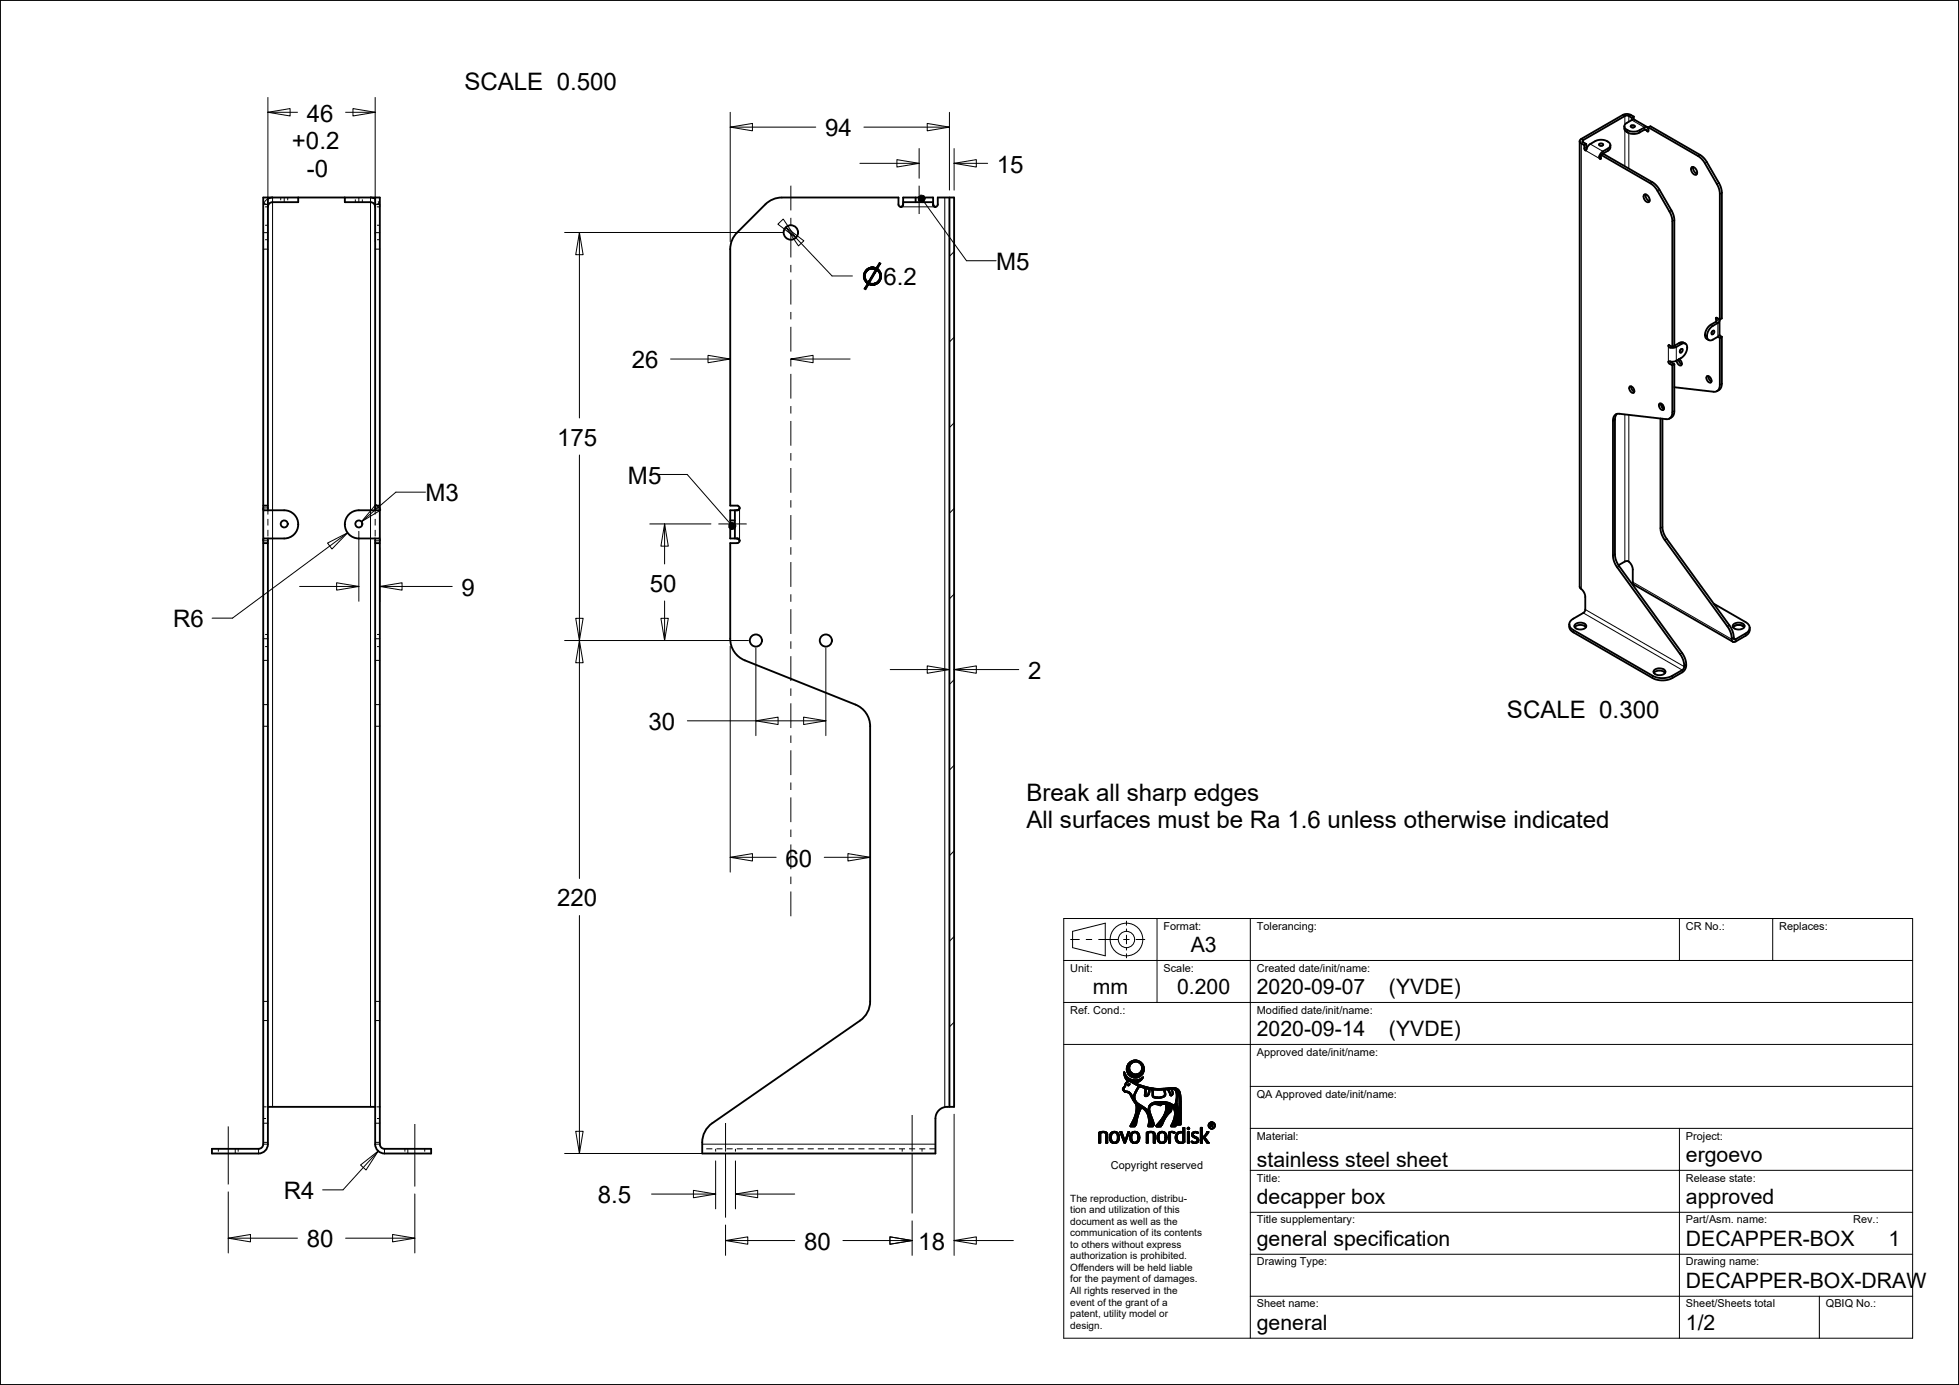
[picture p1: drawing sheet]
<svg xmlns="http://www.w3.org/2000/svg" width="420mm" height="297mm" viewBox="0 0 420 297" stroke-linecap="round" stroke-linejoin="round" font-family="sans-serif">
<g fill="none" stroke="#000" stroke-width=".21">
<path d="M169.6 39.8v5.3M197.1 39.8v6.1M339 29.8l.5 .2v.5l-.5 .3v95.5M340.1 31.6l-.4 .3M340.1 32.1l-.2 .1 3.1 1.9 .2-.2M340.9 30.9l2.8 1.6v.5M343.2 33.5h-.3M344.7 31.8v.5M347.9 24.6l.5 .3v1.8M348.4 27.9v7.8M348.8 27.8v.5M349 27.9v.5"/>
<path d="M349.2 28.5v7.7M349.6 24.6l-.4 .3v1.2M349.8 25.7l2.8 1.6v.5l.6 .4 .2-.1M351.5 27.9v.5M353.4 27.5l-.4 .4M354.3 39.1l-.5 .2M364.5 33.2l-.5 .2M366 34.8l-.5 .2M368.5 39.2l-.4 .3M56.4 53.4h1M56.4 49.9h1M56.4 43.8h1"/>
<path d="M56.6 43.6l.5 .2M56.8 51.4h.6M56.8 48.3h.6M56.8 44.4h.6M57.4 42.6l-.8 .9M57.4 44h.1M58.4 42.4v195M60.2 42.4v.6M60.9 42.4v1M61.7 42.4v.6M76.2 42.8v.6M76.9 42.4v1"/>
<path d="M77.7 42.8v.6M79.4 42.4v195M80.4 44h.1M80.4 53.4h1M80.4 49.9h1M80.4 43.8h1M80.8 51.4h.6M80.8 48.3h.6M81.1 43.2l.2 .4M81.3 43.6l.1 .8h-.6M81.3 43.6l-.5 .2M169.6 46.7v1.6"/>
<path d="M169.6 49.9v5.3M169.6 56.8v1.6M169.6 60v5.3M193.1 44.4h7.5M193.1 44.4h.1M196.9 42.2l.5-.4 .7 .2 .3 .6-.3 .6-.7 .2-.5-.5zM197.8 42.4h.1M198.1 43.2l9.1 12.7h6.4M200.5 44.4h.1M202.6 42.4v195M204.6 54l-1 1M355.8 40.7l-.5 .2"/>
<path d="M358.3 45.1l-.4 .3M359 47.2l-.5 .3M369.1 41.3l-.4 .3M169.6 66.9v1.6M169.6 70.1v5.3M169.6 77v1.6M204.6 72.3l-1 1M357.9 74l-.2 .2v3.4l.2-.1M358.3 74.3l-.2 .2M358.3 77.7l-.4 .3M359 74.2l.4 .2v3M360 73.5l.5 .3"/>
<path d="M365.5 71.8l.5 .3M366.8 69.6l.4 .3M368.1 68.2l-.2 .1v.7l.4 .3v2.9M368.6 68.5l-.6 .1M169.6 80.2v5.3M169.6 87.1v1.6M169.6 90.3v5.3M169.6 97.2v1.6M204.6 90.7l-1 1M346.2 90l-.4 .2M348.4 88.9v31.5M349.2 89v31.4"/>
<path d="M359 88.1l-.5 .3M369.1 82.3l-.4 .2M56.4 108.9h1v1.4M56.4 116h1M57.4 111.3v1.4M57.4 113.6v1.4M57.4 116h.1M80.4 111.3v1.4M80.4 113.6v1.4M80.4 116h.1M80.4 116h1M80.6 108.2l1 1.2-4.1 2.5z"/>
<path d="M81.4 108.9h-1v1.4M91.2 105.5h-6.3l-7.4 6.4M141 101.7h6.3l9.2 10.5M154 112.4h6.1M156.3 112.4l.5-.4 .7 .2 .3 .6-.3 .6-.7 .2-.5-.5zM158.6 109h.1M158.6 115.9v.1M158.6 108.9h.1M158.6 108.9v7.1M169.6 100.4v5.3M169.6 107.3v1.6M169.6 110.5v5.3"/>
<path d="M169.6 117.4v1.5M204.6 109l-1 1M346.2 118.9l-.4 .2M356.4 113l-.4 .3M357.3 115.5l-.4 .3M56.4 137h1M56.8 138.7h.6M56.8 136.1h.6M80.4 137h1M80.8 138.7h.6M80.8 136.1h.6M169.6 120.5v5.3"/>
<path d="M169.6 127.4v1.6M169.6 130.6v5.3M169.6 137.5v1.6M204.6 127.4l-1 1M337.3 135.1v.5M339.5 131.4l21.2 12.3v.5M339.9 130.7l21.2 12.3 .4-.3M347.1 121.4l-.4 .3M350.1 124.8l21.2 12.3 .4-.3 .4 .3v.5M360.6 140l-.4 .2M370.8 134.1l-.4 .2M371.7 136.6l-.4 .3"/>
<path d="M374.2 135.8v.5M56.4 155.7h1M56.4 151.1h1M56.4 141.6h1M80.4 155.7h1M80.4 151.1h1M80.4 141.6h1M169.6 140.7v5.3M169.6 147.6v1.6M169.6 150.8v5.3M169.6 157.7v1.6M204.6 145.8l-1 1"/>
<path d="M354.3 144.9v.5M358.5 144.9v.5M361.5 142.5l-.4 .3M169.6 160.9v5.3M169.6 167.8v1.6M169.6 171v5.3M169.6 177.9v1.6M204.6 164.1l-1 1M169.6 181.1v5.3M169.6 188v1.6M169.6 191.2v5.3M204.6 182.5l-1 1"/>
<path d="M228.1 197h182v90h-182zM230 199.7l7-1.7v7l-7-1.8zM241.5 197.5v1M241.5 199.1v.7M248.1 197v18M268.1 197v90M360.1 197v9M380.1 197v9M56.4 218.8h1M56.4 214.7h1M80.4 218.8h1M80.4 214.7h1"/>
<path d="M204.6 200.8l-1 1M204.6 219.2l-1 1M228.1 215h182M228.1 206h182M229.5 201.5h2M232.8 201.5h1.3M235.5 201.5h4M239.5 201.5h.1M240.8 201.5h1.4M241.5 200.5v2M241.5 203.1v.7M241.5 204.5v1"/>
<path d="M243.5 201.5h2M56.4 239.9h.6M56.5 237.4h.1M56.5 237.4h.6M80.7 237.4h.7M80.8 239.9h.6M81.4 237.4h.1M195.6 239.1v7.9M228.1 224h182M240.6 233.5l.4-.1-.1 .2-.2 .1zM240.7 233.7l.2-.1 .2 .2-.1 .3zM240.7 233.3l.6-.4-.3 .5-.4 .1z"/>
<path d="M240.9 230.1l.2-.2 .1 .2-.2 .5zM241 229.8h.1a2.47 2.47 0 0 0 4 1.1 2.22 2.22 0 0 1-1.4 1.4 12.4 12.4 0 0 0 7.9 .9 1.63 1.63 0 0 1 1.6 2v5.9l-1 .2-.2 .3h-.9l-.1-.1a4.1 4.1 0 0 0 .4-4.1l-.2 .8a9.4 9.4 0 0 0-2.1 3.1l-.2 .3h-1l-.1-.1a6.5 6.5 0 0 0 2.1-4.3l-.1-.3-.2-.1-.8 .3a1.45 1.45 0 0 0-2.3 .6l.1 .8 .9 2.7-.3 .4h-1.1a3.4 3.4 0 0 0-1.3-4 10.4 10.4 0 0 0-1.2 3.6l-.3 .4h-.9l-.1-.2a6 6 0 0 0 1.1-4.7l-1.2-2-.3-.3a1.16 1.16 0 0 1-1.3-.9l1-1.7a2.51 2.51 0 0 1-.6-2zM241 229.8l.1 .1-.2 .2zM241.1 233.8l.2 .2a1.43 1.43 0 0 1 1.4 .9l-.2 .3a1.39 1.39 0 0 0-1.4-1l-.1-.1zM241.2 232.5l.3-.2-.2 .6-.6 .4zM241.2 230.1l.6 .9 .4 .3-.8 .2-.4-.9zM241.3 232.2l.7-.3-.8 .6zM241.4 231.5l.8-.2 1.1 .3h1.4a1.7 1.7 0 0 1-2.5 .3l-.6-.1zM241.5 229.3l.7-.3 .1 .6-.7 .2zM241.6 228.7l.7-.2-.1 .5-.7 .3zM241.6 229.8l.7-.2 .2 .3-.8 .2zM241.6 231.8l.5 .1-.8 .3z"/>
<path d="M241.7 230.1l.8-.2 .3 .2-1 .2zM241.7 232.1a.65 .65 0 0 1 1.1 .1l1.2 .8-1.1 2.1-.8-.9-.9-.3a.41 .41 0 0 1-.3-.4 .41 .41 0 0 1 .3-.4zM241.8 232.5l.2-.1a.2 .2 0 0 1 .3 .1 .2 .2 0 0 1-.2 .3h-.3zM241.8 228.2l1-.3-.5 .6-.7 .2zM241.8 230.3l1-.2 .5 .2h1.7a1.93 1.93 0 0 1-3.2 0zM242.1 227.8a1.93 1.93 0 0 1 2.6 0 1.93 1.93 0 0 1 .3 2.5h-1.3a1.3 1.3 0 0 0 1.1-1.5 1.3 1.3 0 0 0-1.5-1.1zM242.1 227.8l1.2-.1-1.5 .5zM242.7 234.9l.2 .2-.4 .1zM242.8 227.4l.9-.1zM243 232.3l.9-.1-.2 .1 .2 .1-.4 .3zM243.3 235.4a1.24 1.24 0 0 1 .1 1.2l-.5-.6zM243.4 234.1l.3-.1-.4 1.4-.4 .6-.4-.8 .4-.1z"/>
<path d="M243.5 238.3l1.3-.7-.8 1.7-1 .7zM243.5 232.7l.4-.3 1.4 .5 2.1 .5-2 .1-1.4-.5zM243.6 236.1l2.4 1.8-.6 .1-.6-.4-1.3 .7 .1-1-.2-.7zM243.8 233.3l.5-.2-.6 .9-.3 .1zM243.9 231.5l1.2-.6-.4 .7zM244 233l.4 .1-.6 .2zM244.2 233.2l.4-.1a.84 .84 0 0 1 .8 .4 .84 .84 0 0 1 0 .9v.2a.47 .47 0 0 0 .3 .6 .47 .47 0 0 0 .6-.4l.2-1a.26 .26 0 0 1 .4-.1 .26 .26 0 0 1 .1 .3v.9a.75 .75 0 0 0 1 .6 1.58 1.58 0 0 0 1.9-.7v-.7a.29 .29 0 0 1 0-.5 .29 .29 0 0 1 .4 .2l.5 1a.42 .42 0 0 0 .6 .1 .42 .42 0 0 0 .1-.6l-.2-.6a.51 .51 0 0 1 .6 0 .51 .51 0 0 1 .2 .6l.1 .7a2.32 2.32 0 0 1-.5 1.9h-.1a5.4 5.4 0 0 0-4.9-.2l-.4 .5-.2 .8-.9-.6a3.1 3.1 0 0 1-1.8-1.6 2.94 2.94 0 0 1 .8-2.6zM245.4 234.9h.9l-.7 .3zM245.4 234.9h.4zM245.4 238a1.06 1.06 0 0 1 1.1 .2l1 2.9-1.4 .2a3.6 3.6 0 0 0-.7-3.3zM245.4 233.5l3-.1zM245.4 233.5h.4l-.3 .3z"/>
<path d="M245.4 233.5h.4zM245.4 233.4h3M245.5 233.8l.2-.2-.3 .7zM245.7 234.4l-.1 .4-.2 .1zM245.7 233.8v.6l-.4 .4 .1-.5zM245.8 233.5h.3a.84 .84 0 0 1-.4 1.3zM245.8 233.5l3.9-.1a3.9 3.9 0 0 1 2.9 .2l.5 .7-.9 .2-.3-.7-.6-.2 .2 1h-.2l-.1-.6-.3-.4h-4.7zM246.2 233.6h4.6l-4.6 .1zM246.2 233.7h.3l-.1 .9-.1 .3h-.5l.3-.4zM246.3 237.1l.9-.2a1.03 1.03 0 0 0-.7 1.3l-.4-.2zM246.5 236.9l.3-.3a5 5 0 0 1 4.4 .1zM246.5 236.9l3.1-.2-.9 .4-.1-.1a2.87 2.87 0 0 0-2.3 .1z"/>
<path d="M246.6 233.6h4zM246.9 233.7h3.1h-.2a1.13 1.13 0 0 1-.5 1.7l-.9 .1-1.2-.2h1.3a.93 .93 0 0 0 1.2-.7l-.1-.3a.54 .54 0 0 0-.5-.6l-2.2 .1zM246.9 233.8l.5-.1-.4 .3zM247 234l.2-.2 .1 .8-.3 .3zM247 235l.3-.1 .1 .2-.3 .1zM247.1 235.2l.3-.1 .3 .1-.5 .1zM247.2 235.3h1.1zM247.3 233.7h1.7a.78 .78 0 0 1 .6 .9 .78 .78 0 0 1-.9 .6l-.6 .1a.6 .6 0 0 1-.8-.6zM247.3 234.6v.3l-.3 .1zM248 233.7h1.1zM249.6 236.7h1.6l.3 .2-1.6 .1zM249.7 238.6l1.5-.4-.2 .3a6.1 6.1 0 0 0-1.8 2.7l-1.3 .1 1-1.3z"/>
<path d="M249.9 237l1.9-.2 .7 .3-2.6 .2zM249.9 238l1.5-.6-.2 .8-1.5 .4zM249.9 237.3l2.6-.2 .1 .5-1 .2-.2-.4-1.5 .6zM250 233.7l.6-.1zM250.3 233.7h.2l.1 .1-.2 .1zM250.4 233.9l.2-.1 .1 .2-.1 .2zM250.6 233.6a.63 .63 0 0 1 .6 .4 .63 .63 0 0 1-.1 .7zM250.7 234l.2 .2-.1 .4-.2-.4zM250.8 234.8l.7-.2-.1 .2-.5 .1zM250.9 234.2l.1 .4-.2 .2zM250.9 234.9l.5-.1zM251 234.6l.1 .1-.3 .1z"/>
<path d="M251 235h.2zM251.6 237.8l1-.2 .1 .2-.9 .6zM251.8 238.4l1-.6 .5 1-.1 2.1-2.1 .4a4.9 4.9 0 0 0 .7-2.9zM252 236.4l.4-.2 .1 .9-.7-.3zM252.2 234.5l.9-.2 .1 1.9-.4 .5-.1-2-.2-.2-.3 .5zM252.4 235.6v.6l-.4 .2zM252.5 234.6l-.1 1-.3 .4 .1-1zM252.5 234.5h.1a6.5 6.5 0 0 1 .2 3.3h-.1l-.1-.2a6.6 6.6 0 0 1-.1-3zM253.2 236.2l.1 2.6-.5-1v-1.1zM268.1 233h142M46.8 246.4v.6M48.9 241.6v12.4"/>
<path d="M50.4 246.4v1M51.1 246.4v.6M55.4 246.4v1M56.4 245.4h1M56.4 245h1M56.4 240.9h1M80.4 245.4h1M80.4 245h1M80.4 240.9h1M82.4 246.4v1M86.8 246.4v.6M87.4 246.4v1"/>
<path d="M88.9 241v13.4M91.1 246.4v.6M150.6 245.4h50M150.6 246.4h.1M151.4 246.4h1.3M153.4 246.4v.6M153.6 246.4h1.3M155.6 240.8v6.2M155.6 247.4v13.7M155.8 246.4h1.3M157.7 246.4v.6M157.9 246.4h1.4"/>
<path d="M160.1 246.4h1.3M162.3 246.4h1.3M164.5 246.4h1.3M166.6 246.4h1.3M168.8 246.4h1.3M171 246.4h1.3M173.2 246.4h1.3M175.3 246.4h1.3M177.5 246.4h1.3M179.7 246.4h1.3M181.9 246.4h1.3M184 246.4h1.3"/>
<path d="M186.2 246.4h1.3M188.4 246.4h1.3M190.6 246.4h1.3M192.7 246.4h1.3M193.4 246.4v.6M194.9 246.4h1.3M195.6 247.4v12.8M197.1 246.4h1.3M197.7 246.4v.6M199.3 246.4h1.3M235.6 242.9h.8l-.4 .1-.4 2zM235.6 242.9h.9z"/>
<path d="M235.6 242.8l.6-.2a.87 .87 0 0 1 1.3 .8l-.1 1.7h-.3v-1.7a.59 .59 0 0 0-.4-.5 .59 .59 0 0 0-.7 .2v2h-.4zM235.6 242.8l.2-.1a1.17 1.17 0 0 1 1.7 .4v1.9l-.4 .1v-1.7a.48 .48 0 0 0-.6-.5zM236 243.1v2h-.4zM237.1 245.1l.4-.1zM237.9 243.5l.5-.2-.1 1-.4 .2zM237.9 244.5l.4-.2 .2 .4-.4 .1zM238 243.1l.5-.1-.1 .3-.5 .2zM238.1 244.8l.4-.1 .1 .1zM238.1 243l.5-.1-.6 .2zM238.1 244.9h.6zM238.1 242.9h.8zM238.2 242.9l.4-.2 .5-.1 .7 .5 .2 1.2-.5 .8-.9 .1-.6-.5-.1-1z"/>
<path d="M238.2 244.9h1.5l-1.3 .2zM238.2 242.9a1.1 1.1 0 0 1 1.3-.2 1.1 1.1 0 0 1 .5 1.2l-.4 .2a.85 .85 0 0 0-.7-1.2zM238.4 245.1l1.2-.1-.7 .2zM238.5 243l.4-.1a1.19 1.19 0 0 1 .4 1.9l-.4 .1a1.17 1.17 0 0 1-.4-1.9zM239.6 244.1l.4-.2-.2 .9-.8 .1 .4-.2zM240.1 242.7h.4zM240.1 242.7h.4l.7 1.9 1-1.8-.9 2.3h-.3zM240.1 242.7h.4l.7 1.9 .6-1.9h.4l-.9 2.4h-.3zM241.8 242.7h.4l-1 1.9zM241.8 242.7h.4zM242.2 243.5l.5-.2v1l-.4 .2zM242.3 241.4l1.2-.1-.1 .2-1.1 .1z"/>
<path d="M242.3 241.6l1.1-.1-.2 .1zM242.3 244.5l.4-.2 .1 .4-.3 .1zM242.3 241.3l1.4-.2-.2 .2-1.2 .1zM242.4 243.1l.5-.1-.2 .3-.5 .2zM242.5 244.8l.3-.1 .2 .1zM242.5 243l.5-.1-.6 .2zM242.5 244.9h.5zM242.5 242.9h.7zM242.6 244.9h1.4l-1.2 .2zM242.6 242.9a1.14 1.14 0 0 1 1.3-.1zM242.6 242.9l1.3-.1 .4 .5 .1 .8-.2 .6-.2 .2h-.7a1.23 1.23 0 0 0 .4-1.9zM242.6 242.9l.8-.3 .8 .5 .1 1.2-.4 .8-.9 .1-.6-.5-.2-1z"/>
<path d="M242.8 245.1l1.1-.1-.6 .2zM242.9 243l.4-.1a1.19 1.19 0 0 1 .3 1.9l-.3 .1a1.17 1.17 0 0 1-.4-1.9zM243 240l1-.7-.3 1.8-1.4 .2zM245.8 242.9h.8l-.4 .1-.4 2zM245.8 242.9h.9zM245.8 242.8l.6-.2a.87 .87 0 0 1 1.3 .8l-.1 1.7h-.3v-1.7a.59 .59 0 0 0-.4-.5 .59 .59 0 0 0-.7 .2v2h-.4zM245.8 242.8l.3-.1a1.17 1.17 0 0 1 1.6 .4v1.9l-.4 .1v-1.7a.48 .48 0 0 0-.6-.5zM246.1 241.5l1.3-.2-.3 .3zM246.1 241.3l1.4-.2-.1 .2-1.3 .2zM246.2 243.1v2h-.4zM247.3 245.1l.4-.1zM247.8 241.5l1.3-.2-.1 .3h-1z"/>
<path d="M247.9 241.3l1.3-.1-1.4 .3zM248 241.6h1zM248.1 244.1l.4-.2v.4l-.4 .2zM248.1 243.5l.5-.2-.1 .6-.4 .2zM248.1 244.5l.4-.2 .2 .4-.4 .1zM248.2 243.1l.5-.1-.1 .3-.5 .2zM248.3 244.8l.4-.1 .1 .1zM248.3 243l.5-.1-.6 .2zM248.3 244.9h.6zM248.3 242.9h.8zM248.4 242.9l.4-.2 .5-.1 .7 .5 .2 1.2-.5 .8-.8 .1-.7-.5-.1-1zM248.4 244.9h1.5a1.13 1.13 0 0 1-1.5 0z"/>
<path d="M248.4 242.9a1.1 1.1 0 0 1 1.3-.2 1.1 1.1 0 0 1 .5 1.2l-.4 .2-.1-.8-.3-.4zM248.7 243l.4-.1a1.19 1.19 0 0 1 .4 1.9l-.4 .1a1.23 1.23 0 0 1-.4-1.9zM249.8 244.1l.4-.2-.2 .9-.8 .1 .4-.2zM250.5 242.9l.7-.1-.2 .2-.5 2.1zM250.6 242.8l.7-.2a.37 .37 0 0 1 .4 0 .37 .37 0 0 1 .2 .4l-.9-.1v2.2h-.4zM250.6 242.8l.7-.2a.38 .38 0 0 1 .4 0 .38 .38 0 0 1 .2 .4l-1.4-.1zM251 243l-.1 2.1h-.3zM251 241.4l1.1-.1v.3h-.2h-.8zM251.1 241.3l2.1-.4-.1 .4zM251.1 241.3h1.2l-1.3 .1zM252 243.9l.4-.1v.4l-.4 .2zM252 243.5l.5-.2-.1 .5-.4 .1z"/>
<path d="M252 244.4l.4-.2 .2 .4-.4 .1zM252.2 244.7l.4-.1 .3 .3-.5 .1zM252.2 243.1l.6-.1-.3 .3-.5 .2zM252.3 243l.1-.1h.7l-.9 .2zM252.4 242.9l.5-.3 .7 .2v-1h.4v3a1.24 1.24 0 0 1-1.8 .1 1.24 1.24 0 0 1 0-1.8zM252.4 245l1.6-.2-.3 .3-1 .1zM252.4 242.9l1.2-.1v.2zM252.4 242.9h.7zM252.6 242.8l.5-.2 .5 .2zM252.7 243.1l.4-.2 .5 .2v1.6l-.1 .2h-.6l-.4-.4-.1-.8zM252.7 245.2l1-.1zM253.6 241.8h.4v3l-.4-.1z"/>
<path d="M254.6 242.1h.4l-.2 .1zM254.6 245.1h.4zM254.6 242.7h.4l-.1 2.4h-.3zM254.6 242.7h.4v2.4h-.4zM254.6 241.8h.3l.1 .3h-.4zM254.7 241.8h.2zM255.4 244.7l.6 .2-.6 .1zM255.4 245l1.4-.1-.6 .3zM255.5 243.4l.3-.1 .2 .3-.4 .1zM255.5 243.2l.4-.1-.1 .2-.3 .1zM255.6 243.7a1.47 1.47 0 0 1 1.3 .4l.1 .5-.2 .3h-.5l.3-.3a.93 .93 0 0 0-.9-.8zM255.6 242.9h.7l-.8 .3z"/>
<path d="M255.6 242.9l.7-.3 .6 .2zM255.6 242.9l1.3-.1v.1l-.2 .2-.3-.2h-.8zM255.7 242.8l.6-.2a.36 .36 0 0 1 .4 0 .36 .36 0 0 1 .2 .4l-.7-.1-.3 .2a.45 .45 0 0 0 .4 .6 .8 .8 0 0 1 .7 1.1 .8 .8 0 0 1-1.3 .4 .25 .25 0 0 1-.3-.2 .25 .25 0 0 1 .2-.3l.5 .2 .5-.2a.49 .49 0 0 0-.5-.7 .72 .72 0 0 1-.4-1.2zM257.4 241.8h.4l-.1 3.3h-.3zM257.4 241.8h.4v3.3h-.4zM257.4 245.1h.4zM257.9 243.8l.6-.2-.2 .2 .9 1.2-.5 .1zM258.6 242.9l.6-.1-.2 .2a1.14 1.14 0 0 1-1 .7zM258.7 245.1h.5zM258.7 242.7h.5l-.6 .2zM258.7 242.7h.5zM258.7 242.7h.5l-.9 1.1 .9 1.3h-.5l-.9-1.3 .6-.5z"/>
<path d="M259 241.5l.2-.2v.6zM259.2 240.9h.2l-.4 .6zM259.2 240.8l.5-.1-.5 .2zM259.2 241.9h.3zM259.3 240.8a.76 .76 0 0 1 1 0l.3 .4-.1 .5-.4 .3h-.6h.3a.64 .64 0 0 0 .6-.7 .64 .64 0 0 0-.7-.6zM259.4 242h.4zM259.5 240.9l.4 .1 .2 .2-.5-.1-.1 .7zM259.5 240.9l.5 .1 .1 .3-.2 .1 .3 .4-.5-.4-.1 .4h-.1zM259.6 242.1l.5-.1zM259.6 240.6h.3zM259.6 241.1v.2h.4l-.4 .1v.4h-.1zM259.6 241.4l.4-.1-.1 .1 .3 .4z"/>
<path d="M259.6 241.1h.3v.1l-.3 .1zM259.8 241.3l.3-.1-.1 .1zM268.1 260h142M268.1 251h142M268.1 242h142M360.1 242v45M268.1 278h142M268.1 269h142M390.1 278v9"/>
<circle cx="241.5" cy="201.5" r="3.5"/>
<circle cx="241.5" cy="201.5" r="1.75"/>
<circle cx="243.4" cy="229.3" r="1.93"/>
<circle cx="243.5" cy="229" r="1.3"/>
<circle cx="254.8" cy="242" r=".26"/>
<circle cx="259.8" cy="241.3" r=".64"/>
<circle cx="259.8" cy="241.3" r=".77"/>
</g>
<g fill="#000">
<path d="M196.9 42.2l.5-.4 .7 .2 .3 .6-.3 .6-.7 .2-.5-.5zM156.3 112.4l.5-.4 .7 .2 .3 .6-.3 .6-.7 .2-.5-.5zM240.6 233.5l.4-.1-.1 .2-.2 .1zM241 229.8l.1 .1-.2 .2zM240.7 233.7l.2-.1 .2 .2-.1 .3zM240.9 230.1l.2-.2 .1 .2-.2 .5zM240.7 233.3l.6-.4-.3 .5-.4 .1zM241.2 232.5l.3-.2-.2 .6-.6 .4zM241.2 230.1l.6 .9 .4 .3-.8 .2-.4-.9zM241.6 231.8l.5 .1-.8 .3zM241.3 232.2l.7-.3-.8 .6zM241.8 232.5l.2-.1a.2 .2 0 0 1 .3 .1 .2 .2 0 0 1-.2 .3h-.3z"/>
<path d="M241.1 233.8l.2 .2a1.43 1.43 0 0 1 1.4 .9l-.2 .3a1.39 1.39 0 0 0-1.4-1l-.1-.1zM241.5 229.3l.7-.3 .1 .6-.7 .2zM241.6 228.7l.7-.2-.1 .5-.7 .3zM241.6 229.8l.7-.2 .2 .3-.8 .2zM241.8 228.2l1-.3-.5 .6-.7 .2zM241.7 230.1l.8-.2 .3 .2-1 .2zM241.4 231.5l.8-.2 1.1 .3h1.4a1.7 1.7 0 0 1-2.5 .3l-.6-.1zM242.7 234.9l.2 .2-.4 .1zM242.1 227.8l1.2-.1-1.5 .5zM242.8 227.4l.9-.1zM241.8 230.3l1-.2 .5 .2h1.7a1.93 1.93 0 0 1-3.2 0zM243.3 235.4a1.24 1.24 0 0 1 .1 1.2l-.5-.6z"/>
<path d="M243.4 234.1l.3-.1-.4 1.4-.4 .6-.4-.8 .4-.1zM243 232.3l.9-.1-.2 .1 .2 .1-.4 .3zM243.6 236.1l2.4 1.8-.6 .1-.6-.4-1.3 .7 .1-1-.2-.7zM243 240l1-.7-.3 1.8-1.4 .2zM242.1 227.8a1.93 1.93 0 0 1 2.6 0 1.93 1.93 0 0 1 .3 2.5h-1.3a1.3 1.3 0 0 0 1.1-1.5 1.3 1.3 0 0 0-1.5-1.1zM243.5 232.7l.4-.3 1.4 .5 2.1 .5-2 .1-1.4-.5zM243.8 233.3l.5-.2-.6 .9-.3 .1zM244 233l.4 .1-.6 .2zM243.5 238.3l1.3-.7-.8 1.7-1 .7zM243.9 231.5l1.2-.6-.4 .7zM245.7 234.4l-.1 .4-.2 .1zM245.7 233.8v.6l-.4 .4 .1-.5z"/>
<path d="M245.5 233.8l.2-.2-.3 .7zM245.4 233.5h.4l-.3 .3zM245.4 234.9h.4zM245.4 234.9h.9l-.7 .3zM245.4 233.5h.4zM245.4 238a1.06 1.06 0 0 1 1.1 .2l1 2.9-1.4 .2a3.6 3.6 0 0 0-.7-3.3zM246.2 233.7h.3l-.1 .9-.1 .3h-.5l.3-.4zM246.6 233.6h4zM246.3 237.1l.9-.2a1.03 1.03 0 0 0-.7 1.3l-.4-.2zM246.9 233.8l.5-.1-.4 .3zM247 234l.2-.2 .1 .8-.3 .3zM247.3 234.6v.3l-.3 .1z"/>
<path d="M247 235l.3-.1 .1 .2-.3 .1zM246.5 236.9l3.1-.2-.9 .4-.1-.1a2.87 2.87 0 0 0-2.3 .1zM247.1 235.2l.3-.1 .3 .1-.5 .1zM247.2 235.3h1.1zM246.5 236.9l.3-.3a5 5 0 0 1 4.4 .1zM248 233.7h1.1zM246.9 233.7h3.1h-.2a1.13 1.13 0 0 1-.5 1.7l-.9 .1-1.2-.2h1.3a.93 .93 0 0 0 1.2-.7l-.1-.3a.54 .54 0 0 0-.5-.6l-2.2 .1zM250 233.7l.6-.1zM250.3 233.7h.2l.1 .1-.2 .1zM246.2 233.6h4.6l-4.6 .1zM250.4 233.9l.2-.1 .1 .2-.1 .2zM250.7 234l.2 .2-.1 .4-.2-.4z"/>
<path d="M250.9 234.2l.1 .4-.2 .2zM249.7 238.6l1.5-.4-.2 .3a6.1 6.1 0 0 0-1.8 2.7l-1.3 .1 1-1.3zM251 234.6l.1 .1-.3 .1zM251 235h.2zM249.6 236.7h1.6l.3 .2-1.6 .1zM250.8 234.8l.7-.2-.1 .2-.5 .1zM249.9 238l1.5-.6-.2 .8-1.5 .4zM250.9 234.9l.5-.1zM245.8 233.5l3.9-.1a3.9 3.9 0 0 1 2.9 .2l.5 .7-.9 .2-.3-.7-.6-.2 .2 1h-.2l-.1-.6-.3-.4h-4.7zM249.9 237l1.9-.2 .7 .3-2.6 .2zM252 236.4l.4-.2 .1 .9-.7-.3zM252.4 235.6v.6l-.4 .2z"/>
<path d="M252.5 234.6l-.1 1-.3 .4 .1-1zM249.9 237.3l2.6-.2 .1 .5-1 .2-.2-.4-1.5 .6zM252.2 234.5l.9-.2 .1 1.9-.4 .5-.1-2-.2-.2-.3 .5zM251.6 237.8l1-.2 .1 .2-.9 .6zM251.8 238.4l1-.6 .5 1-.1 2.1-2.1 .4a4.9 4.9 0 0 0 .7-2.9zM253.2 236.2l.1 2.6-.5-1v-1.1zM236 243.1v2h-.4zM235.6 242.9h.8l-.4 .1-.4 2zM235.6 242.9h.9zM235.6 242.8l.2-.1a1.17 1.17 0 0 1 1.7 .4v1.9l-.4 .1v-1.7a.48 .48 0 0 0-.6-.5zM237.1 245.1l.4-.1zM237.9 243.5l.5-.2-.1 1-.4 .2z"/>
<path d="M237.9 244.5l.4-.2 .2 .4-.4 .1zM238 243.1l.5-.1-.1 .3-.5 .2zM238.1 244.8l.4-.1 .1 .1zM238.1 243l.5-.1-.6 .2zM238.1 244.9h.6zM238.1 242.9h.8zM238.2 242.9a1.1 1.1 0 0 1 1.3-.2 1.1 1.1 0 0 1 .5 1.2l-.4 .2a.85 .85 0 0 0-.7-1.2zM238.2 244.9h1.5l-1.3 .2zM238.4 245.1l1.2-.1-.7 .2zM239.6 244.1l.4-.2-.2 .9-.8 .1 .4-.2zM240.1 242.7h.4zM240.1 242.7h.4l.7 1.9 1-1.8-.9 2.3h-.3z"/>
<path d="M241.8 242.7h.4zM241.8 242.7h.4l-1 1.9zM242.2 243.5l.5-.2v1l-.4 .2zM242.3 244.5l.4-.2 .1 .4-.3 .1zM242.4 243.1l.5-.1-.2 .3-.5 .2zM242.5 244.8l.3-.1 .2 .1zM242.5 243l.5-.1-.6 .2zM242.5 244.9h.5zM242.5 242.9h.7zM242.6 242.9a1.14 1.14 0 0 1 1.3-.1zM242.6 244.9h1.4l-1.2 .2zM242.3 241.6l1.1-.1-.2 .1z"/>
<path d="M242.3 241.4l1.2-.1-.1 .2-1.1 .1zM242.3 241.3l1.4-.2-.2 .2-1.2 .1zM242.8 245.1l1.1-.1-.6 .2zM242.6 242.9l1.3-.1 .4 .5 .1 .8-.2 .6-.2 .2h-.7a1.23 1.23 0 0 0 .4-1.9zM246.2 243.1v2h-.4zM245.8 242.9h.8l-.4 .1-.4 2zM245.8 242.9h.9zM245.8 242.8l.3-.1a1.17 1.17 0 0 1 1.6 .4v1.9l-.4 .1v-1.7a.48 .48 0 0 0-.6-.5zM246.1 241.5l1.3-.2-.3 .3zM246.1 241.3l1.4-.2-.1 .2-1.3 .2zM247.3 245.1l.4-.1zM248.1 244.1l.4-.2v.4l-.4 .2z"/>
<path d="M248.1 243.5l.5-.2-.1 .6-.4 .2zM248.1 244.5l.4-.2 .2 .4-.4 .1zM248.2 243.1l.5-.1-.1 .3-.5 .2zM248.3 244.8l.4-.1 .1 .1zM248.3 243l.5-.1-.6 .2zM248 241.6h1zM248.3 244.9h.6zM248.3 242.9h.8zM248.4 242.9a1.1 1.1 0 0 1 1.3-.2 1.1 1.1 0 0 1 .5 1.2l-.4 .2-.1-.8-.3-.4zM247.8 241.5l1.3-.2-.1 .3h-1zM248.4 244.9h1.5a1.13 1.13 0 0 1-1.5 0zM247.9 241.3l1.3-.1-1.4 .3z"/>
<path d="M249.8 244.1l.4-.2-.2 .9-.8 .1 .4-.2zM251 243l-.1 2.1h-.3zM250.6 242.8l.7-.2a.38 .38 0 0 1 .4 0 .38 .38 0 0 1 .2 .4l-1.4-.1zM250.5 242.9l.7-.1-.2 .2-.5 2.1zM251 241.4l1.1-.1v.3h-.2h-.8zM251.1 241.3h1.2l-1.3 .1zM251.1 241.3l2.1-.4-.1 .4zM252 243.9l.4-.1v.4l-.4 .2zM252 243.5l.5-.2-.1 .5-.4 .1zM252 244.4l.4-.2 .2 .4-.4 .1zM252.2 243.1l.6-.1-.3 .3-.5 .2zM252.2 244.7l.4-.1 .3 .3-.5 .1z"/>
<path d="M252.3 243l.1-.1h.7l-.9 .2zM252.4 242.9h.7zM252.6 242.8l.5-.2 .5 .2zM252.7 245.2l1-.1zM252.4 245l1.6-.2-.3 .3-1 .1zM252.4 242.9l1.2-.1v.2zM253.6 241.8h.4v3l-.4-.1zM254.7 241.8h.2zM254.6 241.8h.3l.1 .3h-.4zM254.6 242.7h.4v2.4h-.4zM254.6 245.1h.4zM254.6 242.1h.4l-.2 .1z"/>
<path d="M255.4 244.7l.6 .2-.6 .1zM255.5 243.2l.4-.1-.1 .2-.3 .1zM255.5 243.4l.3-.1 .2 .3-.4 .1zM255.6 242.9h.7l-.8 .3zM255.4 245l1.4-.1-.6 .3zM255.6 242.9l.7-.3 .6 .2zM255.6 243.7a1.47 1.47 0 0 1 1.3 .4l.1 .5-.2 .3h-.5l.3-.3a.93 .93 0 0 0-.9-.8zM255.6 242.9l1.3-.1v.1l-.2 .2-.3-.2h-.8zM257.4 245.1h.4zM257.4 241.8h.4v3.3h-.4zM257.9 243.8l.6-.2-.2 .2 .9 1.2-.5 .1zM258.7 242.7h.5z"/>
<path d="M258.6 242.9l.6-.1-.2 .2a1.14 1.14 0 0 1-1 .7zM259 241.5l.2-.2v.6zM258.7 242.7h.5l-.6 .2zM258.7 245.1h.5zM259.2 240.9h.2l-.4 .6zM259.2 241.9h.3zM259.2 240.8l.5-.1-.5 .2zM259.5 240.9l.4 .1 .2 .2-.5-.1-.1 .7zM259.6 241.4l.4-.1-.1 .1 .3 .4zM259.4 242h.4zM259.6 241.1v.2h.4l-.4 .1v.4h-.1zM259.6 240.6h.3z"/>
<path d="M259.3 240.8a.76 .76 0 0 1 1 0l.3 .4-.1 .5-.4 .3h-.6h.3a.64 .64 0 0 0 .6-.7 .64 .64 0 0 0-.7-.6zM259.8 241.3l.3-.1-.1 .1zM259.6 242.1l.5-.1z"/>
</g>
<g fill="none" stroke="#000" stroke-width=".4">
<path d="M0 0h420v297h-420zM338.7 30.3v95.5l.3 .5a2.38 2.38 0 0 1 .9 1.7v2.7l-.1 .4-2.5 1.6a1.5 1.5 0 0 0-.8 1.2M338.7 30.3l.2 .4 .8 .4M340.1 30.9l.1 1M340.1 30.9l-.4 .2M342.9 30.9l.3-.1a.32 .32 0 0 1 .4 0 .32 .32 0 0 1 .1 .3l-.3 .2a.32 .32 0 0 1-.4 0 .32 .32 0 0 1-.1-.4zM343.1 31.3h.3M343.2 33.2l11.2 6.5 .9 1.1 3 5.4 .2 1.3v26.9M343.7 33l11.2 6.5 .9 1.2 2.9 5.3 .3 1.2v27M345.3 31.1l-.1 .7-.2 .3-1.8 1.1M345.3 31.1l-.4 .6-1.2 .8a1.2 1.2 0 0 0-.7 1.5h.2v-.8M345.3 31.1a2.29 2.29 0 0 0-3.3-.8l-1.3 .8-.7 1.2-.3-.3v-.9"/>
<path d="M348.3 27.1v.5a2.29 2.29 0 0 0 3.2 .8l1.2-.6 .7 .4v-.9M348.3 27.1a2.29 2.29 0 0 0 3.2 .8l1.2-.6h.5M349.7 27l.3-.2a.32 .32 0 0 1 .4 0 .32 .32 0 0 1 .1 .4l-.4 .1a.32 .32 0 0 1-.3 0 .32 .32 0 0 1-.1-.3zM349.8 25.3l-.7-.5-.7 .1-9 5.2v.3l.7 .5M349.8 25.3v.4M349.8 25.7h.6l2.8 1.6M349.8 25.7l-1.2 .8-.3 .6M349.9 27.3h.3M350.3 25l-.7-.4a1.88 1.88 0 0 0-1.7 0l-8.9 5.2-.3 .5M350.3 25l-.5 .3M350.3 25v.6M353.2 27.3l.2 .3"/>
<path d="M353.4 27.3l11.2 6.6 .9 1.1 3 5.3 .2 1.3v26.9M353.4 27.3l.4-.2 11.1 6.4 .9 1.1 3.1 5.5 .2 1.2v27l-.4 .2M362.7 35.9a.97 .97 0 0 1 1 .5 .97 .97 0 0 1-.1 1.1 1.18 1.18 0 0 1-.9-1.6zM363 35.8v.2a1.36 1.36 0 0 0 .8 1.2M57.4 42.4l.1 67M58.4 42.4l-1 .2M63.9 42.4v1h-5.5a1 1 0 0 0-1 1M73.9 42.4v1h5.5a1 1 0 0 1 1 1M79.4 42.4l1 .2M80.4 42.4v67M193.6 43.6l-.1 .5-.3 .3M193.6 43.4h6.5"/>
<path d="M196.3 42.4v1M197.8 42.4v1M200.1 43.6l.1 .5 .3 .3M203.6 42.4v195M352.5 41.8a.97 .97 0 0 1 1 .5 .97 .97 0 0 1-.1 1.1 1.18 1.18 0 0 1-.9-1.6zM352.8 41.7v.2a1.36 1.36 0 0 0 .9 1.2M358.2 77.5l.8 .6M358.5 78.3v10.1a1.5 1.5 0 0 1-.6 1.4M359 78.1v10a1.5 1.5 0 0 1-.7 1.4l-.4 .3M359 78.1l-.5 .2M359.9 77.1a1.17 1.17 0 0 0 .7 1M360 77a.78 .78 0 0 1 .6 .6 .78 .78 0 0 1-.3 .8h-.2a1.17 1.17 0 0 1-.6-1.1"/>
<path d="M360.3 75l-.1 .2M360.3 74.9l.2-.1a.41 .41 0 0 1 .3 .4 .41 .41 0 0 1-.4 .4 .31 .31 0 0 1-.3-.2 .31 .31 0 0 1 .2-.4zM361.4 73.7l-.6-.3h-.5l-1.8 1M361.4 73.7h-.7l-1.3 .7a1.2 1.2 0 0 1-1.7-.2l.1-.2 .7 .4M361.4 73.7a2.11 2.11 0 0 1-.9 3l-1.4 .8h-1.4l.1 .4 .7 .4M366 72.1l.1 .5 .2 .3M366 72.1h.1M367.1 71.1l-.1 .2M367.1 71l.2-.1a.45 .45 0 0 1 .2 .5 .45 .45 0 0 1-.4 .3 .31 .31 0 0 1-.2-.3 .31 .31 0 0 1 .2-.3zM368.3 72.2l-1.3 .7h-.7M368.3 72.2l.4 .3M368.5 68.4l.2 .4"/>
<path d="M368.6 71.9l.5 .3M368.7 68.8l-.1 3-.3 .4M368.7 68.8l-.3 .4-1.2 .7a2.81 2.81 0 0 0-1.2 2.2M368.7 68.5l-.8-.4 .1 .8-1.2 .7a2.22 2.22 0 0 0-.9 3l.4 .3M368.7 72.5v10a1.5 1.5 0 0 1-.6 1.4M369.1 72.2v10.1a1.5 1.5 0 0 1-.6 1.3l-.4 .3M369.1 72.2l-.4 .3M346.7 88.8l-.4 .5-.1 .7v28.9l.2 1 .7 1.5 13.5 18.6a3.1 3.1 0 0 1 .3 4l-2.4 1.4a4.7 4.7 0 0 1-4.2 0l-17-9.8a1.5 1.5 0 0 1-.8-1.2v-.5M349.4 82.9a.79 .79 0 0 1 .8 .4 .79 .79 0 0 1-.1 1l-.1-.1a1.03 1.03 0 0 1-.6-1.3zM349.7 82.9v.1a1.17 1.17 0 0 0 .7 1M355.7 86.6a.79 .79 0 0 1 .9 .4 .79 .79 0 0 1-.1 .9h-.2a1.03 1.03 0 0 1-.6-1.3zM356 89.7v23.6l.2 1.2 .7 1.2 13.5 18.6a6.8 6.8 0 0 1 1 3.2l.1 .1"/>
<path d="M356.1 86.5v.2a1.17 1.17 0 0 0 .6 1M356.4 89.8v23.2l.2 1.2 .7 1.3 13.5 18.6a7.6 7.6 0 0 1 1 3h.3l2.1-1.3a1.5 1.5 0 0 0 .9-1.2M356.4 86.8v.6M357.9 89.8l-.7 .1-10.1-1.2a1.26 1.26 0 0 0-1.3 1.5v28.9l.2 1 .7 1.5 13.5 18.6a2.95 2.95 0 0 1 .6 3.4l-2.3 1.3a4.7 4.7 0 0 1-4.2 0l-17-9.8a1.5 1.5 0 0 1-.8-1.2M359 83l8.4 1 .7-.1M365.9 80.7a.79 .79 0 0 1 .9 .4 .79 .79 0 0 1-.1 1l-.2-.1a1.03 1.03 0 0 1-.6-1.3zM366.3 80.7v.1a1.17 1.17 0 0 0 .6 1M56.4 108.9l.2 .5h4.3a3 3 0 0 1 3 3M56.4 116.5h1M56.4 108.4h1M57.5 115.5l-.1 129.9a2 2 0 0 1-2 2h-10v-1h10a1 1 0 0 0 1-1v-203h25v203a1 1 0 0 0 1 1h10v1h-10a2 2 0 0 1-2-2v-129.9M63.9 112.5a3 3 0 0 1-3 3h-4.3l-.2 .5"/>
<path d="M63.9 112.4v.1M73.9 112.5a3 3 0 0 0 3 3h4.4l.1 .5M73.9 112.4v.1M80.4 116.5h1M80.4 108.4h1M81.4 108.9l-.1 .5h-4.4a3 3 0 0 0-3 3M156.6 113.1h1M156.6 111.6h1M157.6 109.4v6.1M157.8 115.5l.5 .1 .3 .3M158.6 109l-.3 .3-.5 .1M158.6 108.9l-.1-.2-.4-.3h-1.5v-55l.1-1.1 .3-1 1-1.4 6.1-6.1 .9-.7 1.5-.6 1.1-.1h25v1.5a.53 .53 0 0 0 .9 .4l.1-.3v-1.6h6.5v1.6l.2 .3a.53 .53 0 0 0 .8-.4v-1.5h3.5v195a3.5 3.5 0 0 0-3.5 .9l-.5 1v.6v7.5h-50a7.8 7.8 0 0 1 .7-5l1.4-1.5 31.7-22.1a5 5 0 0 0 2.2-4.1v-59a5 5 0 0 0-3.2-4.6l-23.7-9.5a5 5 0 0 1-3.1-4.6v-20.5h1.5l.4-.3 .1-.3"/>
<path d="M158.6 108.9l-.4 .5h-1.6v6.1h1.6l.4 .4M337.6 134.5a1.71 1.71 0 0 1 2.4 0M337.7 133.9a1.45 1.45 0 0 1 2.4 .4 1.5 1.5 0 0 1-2.6 0zM347 121.2l1.5-.8h.7a2.38 2.38 0 0 1 .9 1.7v2.8l.2 .4 21.2 12.3M367.4 129.5l6.8 3.9a1.5 1.5 0 0 1 .9 1.2M371.7 134.4a1.87 1.87 0 0 1 2-.2l-1.1-.2-.6 .1-.4 .4zM371.7 133.9a1.45 1.45 0 0 1 2.3 .4 1.5 1.5 0 0 1-2.5 0zM373.7 134.2l.3 .3M373.7 134.2l.1 .1M373.8 134.3h.1M373.8 134.3l.1 .1M373.9 134.4h.1"/>
<path d="M373.9 134.4l.1 .1M374 134.5h.1M375.1 134.6v.5a1.5 1.5 0 0 1-.9 1.2l-2.1 1.3h-.6M354.6 144.3a1.71 1.71 0 0 1 2.4 0M354.7 143.7a1.45 1.45 0 0 1 2.4 .4 1.5 1.5 0 0 1-2.6 0zM57.4 237.4h23"/>
<circle cx="169.6" cy="49.9" r="1.55"/>
<circle cx="60.9" cy="112.4" r=".75"/>
<circle cx="76.9" cy="112.4" r=".75"/>
<circle cx="162.1" cy="137.4" r="1.3"/>
<circle cx="177.1" cy="137.4" r="1.3"/>
</g>
<!-- layer: 50_DIMENSIONS_ALL -->
<g fill="#000">
<path d="M185.1 59l.5-.2-.1 .2zM185.1 59.2l.4-.2v.2zM185.1 59.5l.4-.1 .1 .2zM185.2 58.7l.4-.1v.2zM185.2 59.7l.4-.1v.2zM185.2 59.9l.4-.1 .1 .1zM185.3 58.5l.4-.1-.1 .2zM185.4 58.2l.6-.1-.2 .2zM185.1 59.5l.4-.3v.2zM185.1 59.2h.4l-.4 .3zM185.5 58h.6l-.1 .1zM185.1 59h.4l-.4 .2z"/>
<path d="M185.2 58.7l.4 .1-.5 .2zM185.1 59.5l.5 .1-.4 .1zM185.3 58.5l.3 .1-.4 .1zM185.2 59.7l.4 .1-.4 .1zM185.3 60.1l.4-.2 .1 .2zM185.2 59.9h.5l-.4 .2zM185.7 57.8h.8zM185.3 58.5l.5-.2-.1 .1zM185.4 58.2l.4 .1-.5 .2zM185.5 58l.5 .1-.6 .1zM185.5 58l.8-.1zM185.7 57.8l.6 .1-.8 .1z"/>
<path d="M186.3 57.4h1.6zM186.6 57.3l1.1 .1zM185.7 57.8l1-.1zM186.8 57.3h.5zM185.7 57.8l1.2-.1zM185.9 57.7h1l-1.2 .1zM186.9 57.7l1.3-.1zM187.1 57.7l1.1-.1zM186.6 57.3h.9zM186.6 57.3h.7zM187.2 57.7l1-.1zM187.4 57.7l.8-.1z"/>
<path d="M186.3 57.4h1.4zM187.5 57.7l.7-.1zM187.7 57.8l.5-.2 .2 .2zM187.7 57.8h.7l-.4 .2zM186.1 57.5l1.8-.1zM187.9 57.4l1-.9-.7 1.1zM187.7 57.8l.3 .2-1.9 2.5zM188 58l.5-.1-.4 .2zM188.1 58.1l.4-.2 .2 .2zM188.3 58.2l.4-.1 .1 .2zM188 58l.4-.2 .1 .1zM188.4 58.4l.4-.1-.4 .2z"/>
<path d="M188.4 58.5l.4-.2 .1 .2zM188.5 59.8l.4-.1v.3zM188.5 58.7l.4-.2 .1 .3zM188.6 59.6l.4-.1-.1 .2zM188.6 58.8h.4v.2zM188.6 59h.4l-.4 .2zM188.6 59.2l.4-.2v.2zM188.6 59.4l.4-.2v.3zM188.1 58.1h.6l-.4 .1zM188.3 58.2l.5 .1-.4 .1zM188.5 56.3l.4 .2-1 .9zM188.5 59.8l.4 .2h-.5z"/>
<path d="M188.4 58.5h.5l-.4 .2zM188.6 59.6l.3 .1-.4 .1zM188.5 58.7l.5 .1h-.4zM188.6 58.8l.4 .2h-.4zM188.6 59.2h.4l-.4 .2zM188.6 59.4l.4 .1-.4 .1zM185.3 61.9l.9-.9-.6 1.1zM185.3 60.1h.5l.1 .1zM185.5 60.3l.4-.1 .1 .2zM185.6 60.5h.5l-.3 .2zM185.3 60.1l.6 .1-.4 .1zM185.6 60.5l.4-.1 .1 .1z"/>
<path d="M185.5 60.3l.5 .1-.4 .1zM188 58l-1.6 2.7-.3-.2zM186.2 61l1.8-.1zM185.9 60.8l.3 .2-.9 .9zM185.8 60.7l.3-.2 .3 .2zM185.9 60.8l.7-.1zM185.8 60.7h.6l-.5 .1zM186.4 61.1l1.4-.1zM185.9 60.8h.8zM185.9 60.8h1zM186.7 61.1h.9zM185.9 60.8h1.2z"/>
<path d="M185.9 60.8h1.4zM186.9 61.2l.7-.1zM187.1 61.2l.5-.1zM187.3 60.8h.9l-.2 .1zM187.5 60.7l.9-.1zM187.5 60.7l.9-.1-.2 .2zM186.4 61.1h1.2zM186.2 61h1.6zM187.8 60.6l.8-.2zM187.8 60.6l.8-.2-.2 .2zM188.2 60.3l.5-.1-.1 .2zM187.3 60.8h.9z"/>
<path d="M188.4 60h.5l-.6 .2zM188.3 60.2l.6-.2-.2 .2zM187.7 60.7l.7-.1zM188 60.5l.2-.2 .4 .1zM188.2 60.3l.1-.1h.4z"/>
</g>
<g fill="none" stroke="#000" stroke-width=".21">
<path d="M57.4 24.1l4.8-.8v1.6zM57.4 20.9v30.9M57.4 24.1h6.4M74.1 24.1h6.3M75.7 23.3l4.7 .8-4.7 .8zM80.4 20.9v30.9M156.6 27.3l4.7-.8v1.6zM156.6 24.1v27.7M156.6 27.3h18.3M184.4 35h12.7M185.2 27.3h18.4M192.3 34.2l4.8 .8-4.8 .8z"/>
<path d="M197.1 31.9v6.3M198.8 26.5l4.8 .8-4.8 .8zM203.6 24.1v16.7M204.6 35l4.7-.8v1.6zM204.6 31.9v8.9M204.6 35h7.1M124.2 49.9l.8 4.7h-1.6zM124.2 49.9v39.7M166.8 48.1l1.1-1.1 2.7 4zM168.5 48.7l3.8 2.9-1.1 1.1zM168.5 48.7l9.9 10.5h4.4M169.6 48.3a1.55 1.55 0 0 0-1.6 1.6h-46.9"/>
<path d="M185.1 59l.5-.2-.1 .2zM185.1 59h.4l-.4 .2zM185.1 59.2l.4-.2v.2zM185.1 59.5l.4-.3v.2zM185.1 59.2h.4l-.4 .3zM185.1 59.5l.4-.1 .1 .2zM185.1 59.5l.5 .1-.4 .1zM185.2 58.7l.4-.1v.2zM185.2 58.7l.4 .1-.5 .2zM185.2 59.7l.4-.1v.2zM185.2 59.7l.4 .1-.4 .1zM185.2 59.9l.4-.1 .1 .1z"/>
<path d="M185.2 59.9h.5l-.4 .2zM185.3 58.5l.5-.2-.1 .1zM185.3 58.5l.4-.1-.1 .2zM185.3 58.5l.3 .1-.4 .1zM185.4 58.2l.6-.1-.2 .2zM185.4 58.2l.4 .1-.5 .2zM185.5 58l.8-.1zM185.5 58h.6l-.1 .1zM185.5 58l.5 .1-.6 .1zM185.7 57.8l1-.1zM185.7 57.8l1.2-.1zM185.7 57.8h.8z"/>
<path d="M185.7 57.8l.6 .1-.8 .1zM185.9 57.7l.2-.2 2.1 .1zM185.9 57.7l2.3-.1zM185.9 57.7h1l-1.2 .1zM185.9 57.6h2.3M186.1 57.5l1.8-.1zM186.1 57.5l1.8-.1 .3 .2zM186.1 57.5h2.1M186.3 57.4h1.4zM186.3 57.4h1.6zM186.6 57.3h.9zM186.6 57.3h.7z"/>
<path d="M186.6 57.3l1.1 .1zM186.8 57.3h.5zM186.9 57.7l1.3-.1zM187.1 57.7l1.1-.1zM187.2 57.7l1-.1zM187.4 57.7l.8-.1zM187.5 57.7l.7-.1zM187.7 57.8l.5-.2 .2 .2zM187.7 57.8h.7l-.4 .2zM187.7 57.8l.3 .2-1.9 2.5zM187.9 57.4l1-.9-.7 1.1zM188 58l.5-.1-.4 .2z"/>
<path d="M188 58l.4-.2 .1 .1zM188 58l-1.6 2.7-.3-.2zM188.1 58.1l.4-.2 .2 .2zM188.1 58.1h.6l-.4 .1zM188.3 58.2l.4-.1 .1 .2zM188.3 58.2l.5 .1-.4 .1zM188.4 58.4l.4-.1-.4 .2zM188.4 58.5l.4-.2 .1 .2zM188.4 58.5h.5l-.4 .2zM188.5 59.8l.4-.1v.3zM188.5 59.8l.4 .2h-.5zM188.5 56.3l.4 .2-1 .9z"/>
<path d="M188.5 58.7l.4-.2 .1 .3zM188.5 58.7l.5 .1h-.4zM188.6 59.6l.4-.1-.1 .2zM188.6 59.6l.3 .1-.4 .1zM188.6 58.8h.4v.2zM188.6 58.8l.4 .2h-.4zM188.6 59h.4l-.4 .2zM188.6 59.2l.4-.2v.2zM188.6 59.2h.4l-.4 .2zM188.6 59.4l.4-.2v.3zM188.6 59.4l.4 .1-.4 .1zM143.8 77h12.8"/>
<path d="M151.8 76.2l4.8 .8-4.8 .8zM169.6 77l4.7-.8v1.6zM169.6 77h12.7M185.3 61.9l.9-.9-.6 1.1zM185.3 60.1l.4-.2 .1 .2zM185.3 60.1h.5l.1 .1zM185.3 60.1l.6 .1-.4 .1zM185.5 60.3l.4-.1 .1 .2zM185.5 60.3l.5 .1-.4 .1zM185.6 60.5l.4-.1 .1 .1zM185.6 60.5h.5l-.3 .2zM185.8 60.7l.3-.2 .3 .2z"/>
<path d="M185.8 60.7h.6l-.5 .1zM185.9 60.8h1.4zM185.9 60.8h1.2zM185.9 60.8h1zM185.9 60.8h.8zM185.9 60.8l.7-.1zM185.9 60.8l2.1 .1zM185.9 60.8l2.1 .1-1.8 .1zM185.9 60.8l.3 .2-.9 .9zM185.9 60.8h2.1M185.9 60.9h2.1M186.2 61l1.8-.1z"/>
<path d="M186.2 61h1.6zM186.4 61.1l1.4-.1zM186.4 61.1h1.2zM186.7 61.1h.9zM186.9 61.2l.7-.1zM187.1 61.2l.5-.1zM187.3 60.8h.9zM187.3 60.8h.9l-.2 .1zM187.5 60.7l.9-.1zM187.5 60.7l.9-.1-.2 .2zM187.7 60.7l.7-.1zM187.8 60.6l.8-.2z"/>
<path d="M187.8 60.6l.8-.2-.2 .2zM188 60.5l.2-.2 .4 .1zM188.2 60.3l.1-.1h.4zM188.2 60.3l.5-.1-.1 .2zM188.3 60.2l.6-.2-.2 .2zM188.4 60h.5l-.6 .2zM124.2 97.6v90.8M70.2 116.5l4.3-2.2-3.3 3.4zM74.5 114.3l-24.7 18.3h-4.3M76.9 113.9v15M81.4 117.6v11.3M139.3 112.4h13.1"/>
<path d="M142.5 112.4l.8 4.7h-1.6zM142.5 112.4v8.5M64.2 125.8h12.7M72.2 125l4.7 .8-4.7 .8zM81.4 125.8l4.8-.8v1.6zM81.4 125.8h15.6M121.1 137.4h39.4M123.4 132.6h1.6l-.8 4.8zM124.2 137.4l.8 4.7h-1.6zM141.7 132.6h1.6l-.8 4.8zM142.5 128.9v8.5M156.6 138.6v48.4"/>
<path d="M162.1 138.9v18.8M177.1 138.9v18.8M147.4 154.6h29.7M162.1 154.6l4.7-.8v1.6zM172.3 153.8l4.8 .8-4.8 .8zM190.9 143.6h12.7M198.8 142.8l4.8 .8-4.8 .8zM204.6 143.6l4.7-.8v1.6zM204.6 143.6h13.8M124.2 196.3v51.1M156.6 183.8l4.7-.8v1.6zM156.6 183.8h9.8"/>
<path d="M176.7 183.8h9.9M181.8 183l4.8 .8-4.8 .8zM204.6 238.9v30.3M48.9 255.6v13.1M77.3 249.8l3.8-3-2.6 4.1zM81.1 246.8l-7.6 8.4h-4.3M88.9 256v12.7M121.1 247.4h32.9M123.4 242.6h1.6l-.8 4.8zM139.7 256.1h13.7M148.7 255.3l4.7 .8-4.7 .7zM153.4 248.9v10.3"/>
<path d="M157.7 256.1l4.7-.8v1.5zM157.7 256.1h12.7M157.7 248.9v10.3M48.9 265.5l4.8-.8v1.6zM48.9 265.5h14.9M74.1 265.5h14.8M84.2 264.7l4.7 .8-4.7 .8zM155.6 266l4.7-.8v1.6zM155.6 266h14.8M155.6 262.7v6.5M180.7 266h14.9M190.8 265.2l4.8 .8-4.8 .8z"/>
<path d="M195.6 261.8v7.4M204.6 266l4.7-.8v1.6zM204.6 266h12.7"/>
</g>
<g font-size="5.2">
<text x="99.6" y="19.3">SCALE 0.500</text>
<text x="65.8" y="26.1">46</text>
<text x="176.9" y="29.2">94</text>
<text x="62.6" y="32">+0.2</text>
<text x="65.8" y="38">-0</text>
<text x="213.7" y="37">15</text>
<text x="213.6" y="57.9">M5</text>
<text x="189.4" y="61.2">6.2</text>
<text x="135.4" y="79">26</text>
<text x="119.5" y="95.6">175</text>
<text x="91.2" y="107.5">M3</text>
<text x="134.6" y="103.7">M5</text>
<text x="98.9" y="127.7">9</text>
<text x="139.3" y="126.9">50</text>
<text x="37.1" y="134.5">R6</text>
<text x="220.4" y="145.6">2</text>
<text x="323.1" y="154">SCALE 0.300</text>
<text x="139" y="156.6">30</text>
<text x="220.1" y="171.7">Break all sharp edges</text>
<text x="220.1" y="177.6">All surfaces must be Ra 1.6 unless otherwise indicated</text>
<text x="168.4" y="185.8">60</text>
<text x="119.5" y="194.3">220</text>
<text x="60.8" y="257.1">R4</text>
<text x="128.2" y="258">8.5</text>
<text x="65.8" y="267.5">80</text>
<text x="172.4" y="268">80</text>
<text x="196.9" y="268">18</text>
</g>
<g font-size="4.6">
<text x="255.3" y="204.2">A3</text>
<text x="234.3" y="213.2">mm</text>
<text x="252.4" y="213.2">0.200</text>
<text x="269.5" y="213.2">2020-09-07</text>
<text x="297.8" y="213.2">(YVDE)</text>
<text x="269.5" y="222.2">2020-09-14</text>
<text x="297.8" y="222.2">(YVDE)</text>
<text x="269.5" y="250.2">stainless steel sheet</text>
<text x="361.5" y="249.2">ergoevo</text>
<text x="269.5" y="258.2">decapper box</text>
<text x="361.5" y="258.2">approved</text>
<text x="269.5" y="267.2">general specification</text>
<text x="361.5" y="267.2">DECAPPER-BOX</text>
<text x="404.9" y="267.2">1</text>
<text x="361.5" y="276.2">DECAPPER-BOX-DRAW</text>
<text x="269.5" y="285.2">general</text>
<text x="361.5" y="285.2">1/2</text>
</g>
<g font-size="2.3">
<text x="249.5" y="199.4">Format:</text>
<text x="269.5" y="199.4">Tolerancing:</text>
<text x="361.5" y="199.4">CR No.:</text>
<text x="381.5" y="199.4">Replaces:</text>
<text x="229.5" y="208.4">Unit:</text>
<text x="249.5" y="208.4">Scale:</text>
<text x="269.5" y="208.4">Created date/init/name:</text>
<text x="229.5" y="217.4">Ref. Cond.:</text>
<text x="269.5" y="217.4">Modified date/init/name:</text>
<text x="269.5" y="226.4">Approved date/init/name:</text>
<text x="269.5" y="235.4">QA Approved date/init/name:</text>
<text x="269.5" y="244.4">Material:</text>
<text x="361.5" y="244.4">Project:</text>
<text x="238.2" y="250.6">Copyright reserved</text>
<text x="269.5" y="253.4">Title:</text>
<text x="361.5" y="253.4">Release state:</text>
<text x="269.5" y="262.4">Title supplementary:</text>
<text x="361.5" y="262.4">Part/Asm. name:</text>
<text x="397.3" y="262.4">Rev.:</text>
<text x="269.5" y="271.4">Drawing Type:</text>
<text x="361.5" y="271.4">Drawing name:</text>
<text x="269.5" y="280.4">Sheet name:</text>
<text x="361.5" y="280.4">Sheet/Sheets total</text>
<text x="391.5" y="280.4">QBIQ No.:</text>
</g>
<g font-size="2.1">
<text x="229.5" y="257.7">The reproduction, distribu-</text>
<text x="229.5" y="260.2">tion and utilization of this</text>
<text x="229.5" y="262.6">document as well as the</text>
<text x="229.5" y="265.1">communication of its contents</text>
<text x="229.5" y="267.6">to others without express</text>
<text x="229.5" y="270.1">authorization is prohibited.</text>
<text x="229.5" y="272.5">Offenders will be held liable</text>
<text x="229.5" y="275">for the payment of damages.</text>
<text x="229.5" y="277.5">All rights reserved in the</text>
<text x="229.5" y="280">event of the grant of a</text>
<text x="229.5" y="282.4">patent, utility model or</text>
<text x="229.5" y="284.9">design.</text>
</g>
</svg>
